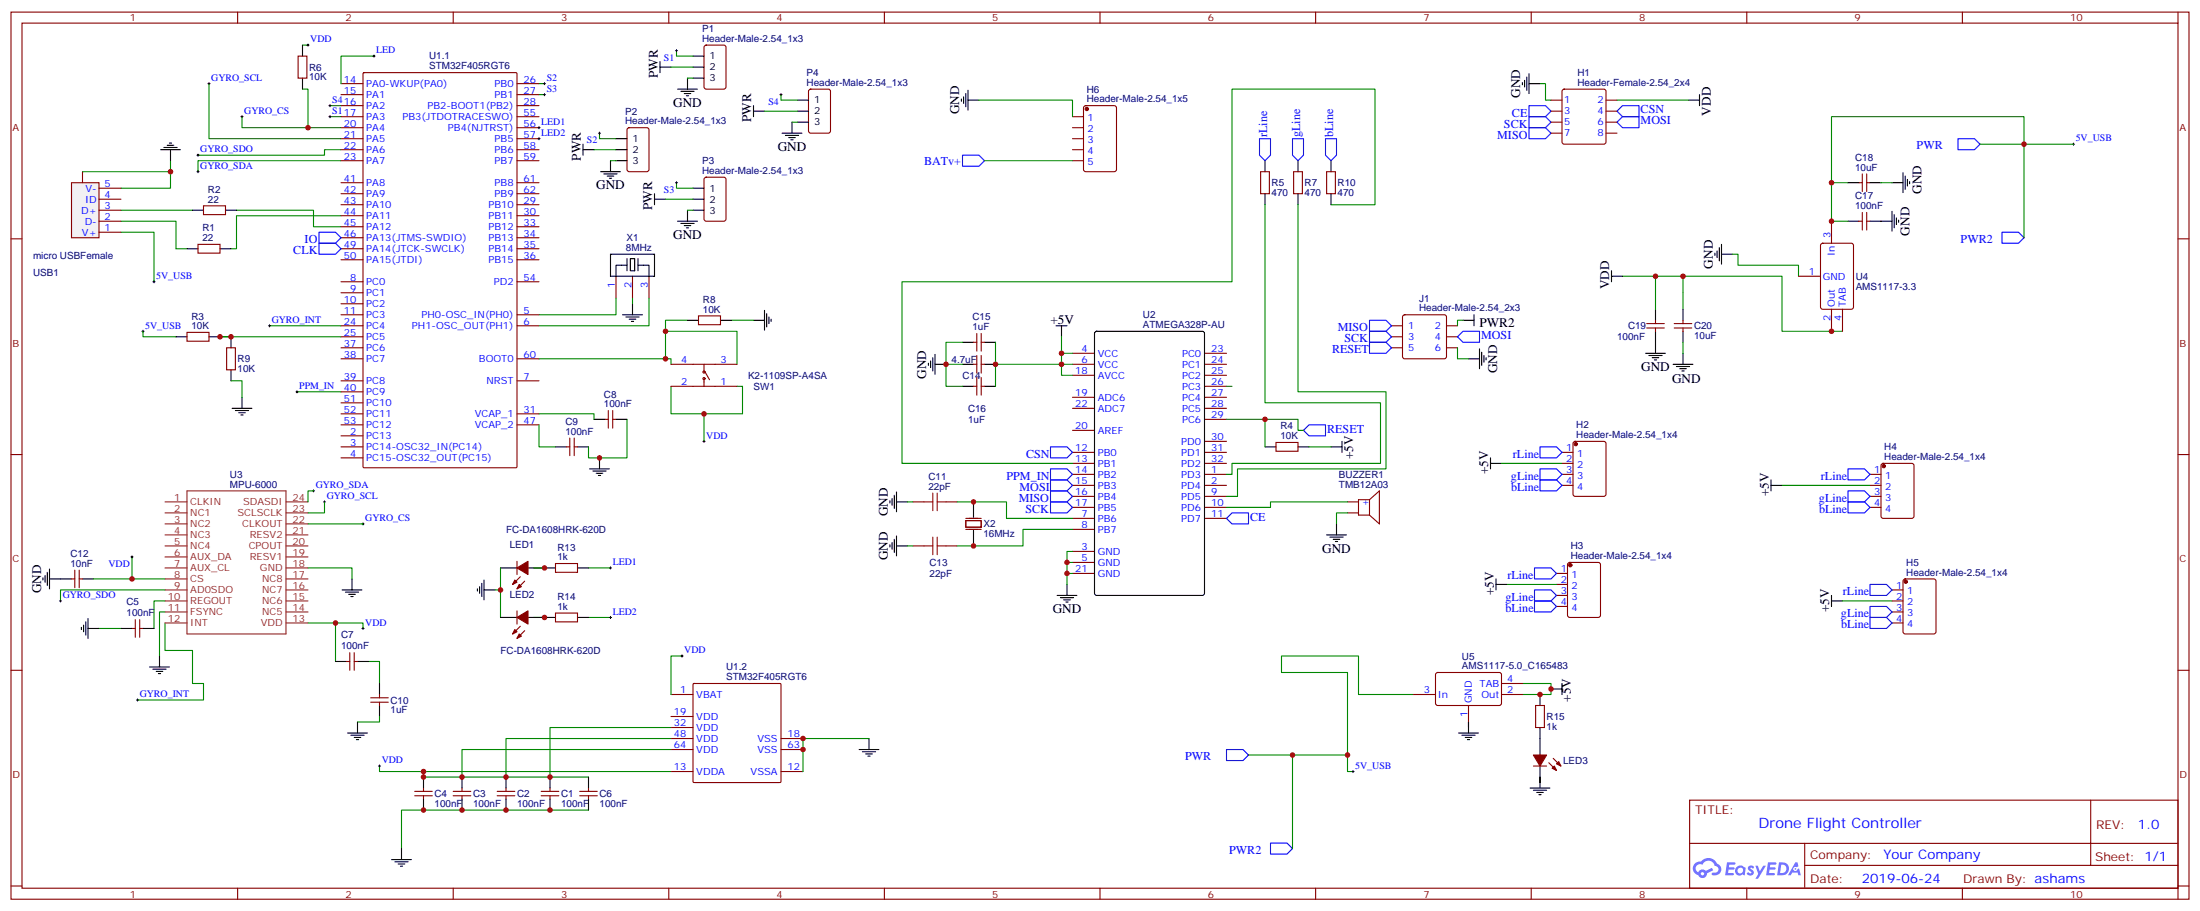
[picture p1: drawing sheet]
<svg xmlns="http://www.w3.org/2000/svg" width="706mm" height="292mm" viewBox="0 0 706 292" stroke-linecap="round" stroke-linejoin="round" font-family="sans-serif">
<g fill="none" stroke="#870000" stroke-width=".35">
<path d="M3.5 3.9h698.5v284.3h-698.5zM7.1 7.4h691.4v277.3h-691.4zM76.2 3.9v3.5M145.3 3.9v3.5M214.5 3.9v3.5M283.6 3.9v3.5M352.8 3.9v3.5M421.9 3.9v3.5M491.1 3.9v3.5M560.2 3.9v3.5M629.4 3.9v3.5M698.5 3.9v3.5"/>
<path d="M3.5 76.6h3.6M698.5 76.6h3.5M3.5 145.7h3.6M698.5 145.7h3.5M3.5 214.8h3.6M698.5 214.8h3.5M541.9 256.5h156.6v28.2h-156.6zM670.5 256.5v20.9M541.9 270.3h156.5M578.8 277.4h119.6M578.8 270.3v14.1M3.5 284h3.6"/>
<path d="M76.2 284.7v3.5M145.3 284.7v3.5M214.5 284.7v3.5M283.6 284.7v3.5M352.8 284.7v3.5M421.9 284.7v3.5M491.1 284.7v3.5M560.2 284.7v3.5M629.4 284.7v3.5M698.5 284.7v3.5M698.5 284h3.5"/>
</g>
<g fill="#5487ff">
<path d="M560.9 277.6a1.22 1.22 0 0 1 1.7 .3l-.4 .6a.47 .47 0 0 0-.4-.4 .47 .47 0 0 0-.5 .2l.2 .2a1.14 1.14 0 0 1 .8 1.8 1.14 1.14 0 0 1-1.9-.1l-.3-.1 .5-.6 .8 .4a.29 .29 0 0 0 .3-.2 .29 .29 0 0 0-.3-.3 1.04 1.04 0 0 1-.5-1.8z"/>
<path d="M553.9 276.4l2.6 .2-.1 .5h-1.8l-.1 .9h1.5l.3 .4-.4 .3h-1.6l-.1 1.1 1.7 .1 .2 .3-.2 .3-2.6 .1z"/>
<path d="M567 276.4l2.7 .2-.1 .5h-1.9l-.1 .9h1.5l.4 .4-.4 .3h-1.6l-.2 1.1 1.8 .1 .1 .3-.1 .3h-2.7z"/>
<path d="M575.8 276.4h.7l.3 1.3-.6 .3a.69 .69 0 0 0-1 .2 .69 .69 0 0 0 .4 1 .69 .69 0 0 0 .9-.6l.5-.3 .5 2.2h-.8l-.2-.8h-1.7l-.5 .8h-.9z"/>
<path d="M563 277.5h.8l.6 1.8 1.1-1.8h.8l-2.5 4.2h-.8l.9-1.6z"/>
<path d="M570.5 276.4l-.6 4.2h1.4a2.11 2.11 0 0 0 2.4-2.2 2.11 2.11 0 0 0-2.5-2zM571.3 277.1a1.43 1.43 0 0 1 1.6 1.6 1.43 1.43 0 0 1-2 1.1z"/>
<path d="M556.9 278a1.54 1.54 0 0 0-.1 2.2 1.54 1.54 0 0 0 2.1 .1l.6 .3 .3-2.3-.5-.3a1.49 1.49 0 0 0-2.4 0zM557.1 279a.95 .95 0 0 1 1.9 0 .95 .95 0 0 1-1.9 0z"/>
<path d="M543.6 276.8a2.18 2.18 0 0 0 1 3.7 1.44 1.44 0 0 0 1.7 .9 1.44 1.44 0 0 0 1.1-1.5l2-1-.4-.7-1.9 1a1.47 1.47 0 0 0-2.5 .4 1.39 1.39 0 0 1-.6-1.9 1.39 1.39 0 0 1 2-.5 2.12 2.12 0 0 1 2.1-1.3 2.12 2.12 0 0 1 1.9 1.7 1.14 1.14 0 0 1 1.1 1.4 1.14 1.14 0 0 1-1.6 .7 .43 .43 0 0 0-.6 .4 .43 .43 0 0 0 .5 .5 1.98 1.98 0 0 0 2.5-1.3 1.98 1.98 0 0 0-1.3-2.5 3.1 3.1 0 0 0-5.2-.7l-.9 .1zM545.5 280.1a.54 .54 0 0 1 1 0 .54 .54 0 0 1-1 0z"/>
<circle cx="575.8" cy="278.5" r=".26"/>
</g>
<g fill="none" stroke="#870000" stroke-width=".35">
<path d="M95.6 18h2.8v7h-2.8zM109.4 26.8h7M109.4 30.3h7M109.4 33.9h7M109.4 37.4h7M116.5 23.5l.3-.2h48.7l.3 .2v126.1l-.2 .3h-48.8l-.3-.2zM165.8 26.8h7.1M165.8 30.3h7.1M165.8 33.9h7.1M165.8 37.4h7.1M109.4 40.9h7M109.4 44.4h7"/>
<path d="M109.4 48h7M109.4 51.5h7M109.4 58.6h7M165.8 40.9h7.1M165.8 44.4h7.1M165.8 48h7.1M165.8 51.5h7.1M165.8 58.6h7.1M63.5 78.3h7.1v2.8h-7.1zM65.3 66h7v2.8h-7zM109.4 65.6h7M109.4 69.1h7"/>
<path d="M109.4 72.7h7M109.4 76.2h7M109.4 79.7h7M109.4 62.1h7M165.8 65.6h7.1M165.8 69.1h7.1M165.8 72.7h7.1M165.8 76.2h7.1M165.8 79.7h7.1M165.8 62.1h7.1M109.4 83.3h7M109.4 90.3h7"/>
<path d="M109.4 93.8h7M109.4 97.4h7M165.8 83.3h7.1M165.8 90.3h7.1M197.6 88.5v7.1M202.8 88.5v7.1M208.1 88.5v7.1M60 106.5h7v2.9h-7zM72.7 111.5h2.8v7h-2.8zM109.4 100.9h7M109.4 104.4h7M109.4 107.9h7"/>
<path d="M109.4 111.5h7M109.4 115h7M165.8 100.9h7.1M165.8 104.4h7.1M165.8 115h7.1M215.2 116.8h21.2M224 101.2h7.1v2.9h-7.1zM225.8 116.8v2.4M226.1 119.2l1.4 2.5M109.4 139.7h7M109.4 122.1h7M109.4 125.6h7"/>
<path d="M109.4 129.1h7M109.4 132.6h7M109.4 136.2h7M165.8 122.1h7.1M165.8 132.6h7.1M165.8 136.2h7.1M194 134.4h1.1M195.1 131.6v5.6M196.5 131.6v5.6M196.5 134.4h1.1M215.2 123.8h21.2M225.8 121.4v2.4"/>
<path d="M109.4 143.2h7M109.4 146.8h7M181.7 143.2h1M182.7 140.4v5.6M184.1 143.2h1.1M184.1 140.4v5.6M222.3 219.2l.3-.1h27.5l.3 .1 .1 31.3-.2 .3h-27.7l-.3-.2zM215.2 222.6h7M215.2 236.7h7M215.2 229.7h7M215.2 233.2h7M250.5 236.7h7"/>
<path d="M133 255.1h5.6M133 253.6h5.6M135.8 252.6v1M135.8 255.1v1M145.3 255.1h5.7M145.3 253.6h5.7M148.2 252.6v1M148.2 255.1v1M159.5 255.1h5.6M159.5 253.6h5.6M162.3 252.6v1M162.3 255.1v1"/>
<path d="M173.6 255.1h5.6M173.6 253.6h5.6M176.4 252.6v1M176.4 255.1v1M185.9 255.1h5.7M185.9 253.6h5.7M188.7 252.6v1M188.7 255.1v1M215.2 247.3h7M215.2 240.2h7M250.5 247.3h7M250.5 240.2h7"/>
<circle cx="225.8" cy="119.2" r=".35"/>
<circle cx="225.8" cy="121.4" r=".35"/>
</g>
<g fill="none" stroke="#000" stroke-width=".35">
<path d="M97 14.5v3.5M97 25v3.6M51.5 48h6.4M52.6 47.3h4.2M53.6 46.6h2.1M54.3 45.9h.7M54.7 48v3.5M60 79.7h3.5M61.7 67.4h3.6M70.6 79.7h3.5M72.3 67.4h3.5M195.8 81.5h14.1v7h-14.1z"/>
<path d="M201.1 85h-3.5v3.5M201.1 82.9v3.9M202.1 82.9h1.5v3.9h-1.5zM202.8 97.4v3.5M204.6 85h3.5v3.5M204.6 82.9v3.9M245.2 99.5v6.3M56.4 107.9h3.6M67 107.9h3.6M74.1 107.9v3.6M74.1 118.5v3.6M199.7 100.9h6.3"/>
<path d="M200.7 101.6h4.3M201.8 102.3h2.1M202.5 103h.7M220.5 102.7h3.5M231.1 102.7h3.5M241.7 102.7h3.5M245.9 100.5v4.3M246.6 101.6v2.1M247.3 102.3v.7M74.4 130.9h6.4M75.5 131.6h4.2M76.6 132.3h2.1"/>
<path d="M77.3 133h.7M77.6 127.4v3.5M190.5 134.4h3.5M197.6 134.4h3.5M178.2 143.2h3.5M185.2 143.2h3.5M189.1 150.3h6.3M190.1 151h4.3M191.2 151.7h2.1M191.9 152.4h.7M192.3 146.8v3.5M278.7 236.7v3.5"/>
<path d="M135.8 249.1v3.5M135.8 256.1v3.5M148.2 249.1v3.5M148.2 256.1v3.5M162.3 249.1v3.5M162.3 256.1v3.5M176.4 249.1v3.5M176.4 256.1v3.5M188.7 249.1v3.5M188.7 256.1v3.5M275.5 240.2h6.4M276.6 240.9h4.2"/>
<path d="M277.6 241.7h2.2M278.3 242.4h.7M125.6 275.5h6.3M126.6 276.2h4.3M127.7 276.9h2.1M128.4 277.6h.7M128.8 272v3.5"/>
</g>
<g fill="none" stroke="#008700" stroke-width=".35">
<path d="M97 14.5h1.8M119.9 18h-10.5v8.8M67 26.8v17.6h42.4M77.6 37.4v3.5h31.8M97 28.6h1.8v12.3M105.8 37.4h3.6M105.8 33.9h3.6M172.9 26.8h1.7M172.9 30.3h1.7M54.7 51.5v8.8h-15.9M109.4 51.5h-45.9v3.5M109.4 48h-5.3v1.7h-40.6"/>
<path d="M38.8 70.9h17.6v8.8h3.6M38.8 74.4h10.6v15.9M38.8 67.4h22.9M75.8 67.4h24.7v5.3h8.9M109.4 69.1h-33.6v10.6h-1.7M197.6 95.6v5.3h-24.7M202.8 95.6v1.8M208.1 95.6v8.8h-35.2M45.9 106.2v1.7h10.5M70.6 107.9h38.8M86.4 104.4h23M172.9 115h42.3v1.8"/>
<path d="M213.4 106.2h23v10.6M220.5 102.7h-7.1v12.3M234.6 102.7h7.1M74.1 122.1h3.5v5.3M95.2 125.6h14.2M172.9 132.6h17.6v1.8M172.9 136.2v7h5.3M201.1 134.4v12.4h-12.4v-3.6M215.2 123.8v8.8h22.9v-8.8h-1.7M225.8 132.6v8.9M218.7 210.3h-3.5v12.3M215.2 233.2h-38.8v15.9"/>
<path d="M215.2 236.7h-52.9v12.4M278.7 236.7h-21.2v10.6M121.7 245.5v1.8h14.1M188.7 259.6h-59.9v12.4M215.2 240.2h-67v8.9M215.2 247.3h-79.4v1.8h52.9"/>
</g>
<g fill="none" stroke="#000" stroke-width=".32">
<path d="M98.4 14.5h.7M98.8 14.1v.7M119.6 18h.7M119.9 17.6v.7M66.7 26.8h.7M67 26.5v.7M77.3 37.4h.7M77.6 37v.7M105.5 37.4h.7M105.5 33.9h.7M105.8 33.5v.7M105.8 37v.7"/>
<path d="M174.3 26.8h.7M174.3 30.3h.7M174.6 26.5v.7M174.6 30v.7M63.1 55h.8M63.1 49.7h.8M63.5 49.4v.7M63.5 54.7v.7M172.5 40.9h.7M172.5 44.4h.7M172.9 40.6v.7M172.9 44.1v.7"/>
<path d="M49 90.3h.7M49.4 90v.7M45.5 106.2h.7M45.9 105.8v.7M86.1 104.4h.7M86.4 104.1v.7M94.9 125.6h.7M95.2 125.2v.7M225.4 141.5h.7M225.8 141.1v.7M218.4 210.3h.7M218.7 209.9v.7"/>
<path d="M121.4 245.5h.7M121.7 245.2v.7"/>
</g>
<path d="M22.9 58.6h8.8v17.6h-8.8z" fill="#f0f0f0" stroke="#870000" stroke-width=".35"/>
<g fill="none" stroke="#870000" stroke-width=".35">
<path d="M226 14.7l.5-.2h5.6l.7 .4v13l-.4 .6-5.9 .1-.7-.5v-12.9zM259.5 28.8l.5-.2h5.6l.7 .4v13l-.4 .6-5.9 .1-.7-.5v-12.9zM344 37.4h3.5M347.7 34.1l.5-.2h9.2l.6 .4 .1 20-.5 .7h-9.4l-.7-.4v-20zM497.4 32.1h3.5M497.4 35.6h3.5M497.4 39.2h3.5M501.2 28.8l.4-.2h12.7l.5 .2 .3 .5v16.2l-.3 .5-.5 .2h-12.7l-.4-.2-.3-.5v-16.2zM515.1 32.1h3.5M515.1 35.6h3.5M515.1 39.2h3.5M26.5 55v3.6"/>
<path d="M201.3 41.1l.5-.2h5.6l.7 .5v12.9l-.4 .7h-5.9l-.7-.4v-13zM226 57l.5-.2h5.6l.7 .4v13l-.4 .7h-5.9l-.7-.5v-12.9zM344 40.9h3.5M344 44.4h3.5M344 48h3.5M344 51.5h3.5M404.3 55h2.8v7.1h-2.8zM414.9 55h2.8v7.1h-2.8zM425.4 55h2.9v7.1h-2.9zM497.4 42.7h3.5M515.1 42.7h3.5M596.2 58.6h1.1"/>
<path d="M597.3 55.7v5.7M598.7 55.7v5.7M598.7 58.6h1M31.7 74.4h7.1M31.7 70.9h7.1M31.7 67.4h7.1M31.7 63.9h7.1M31.7 60.3h7.1M584.1 78.2l.5-.2h9.1l.7 .4v20l-.4 .7h-9.4l-.7-.4-.1-20zM587.4 70.9v7.1M596.2 70.9h1.1M597.3 68.1v5.6"/>
<path d="M598.7 70.9h1M598.7 68.1v5.6M576.8 88.5h7M587.4 99.1v7.1M590.9 99.1v7.1M312.2 116.8h1.1M312.2 109.7h1.1M313.3 106.9v5.6M313.3 113.9v5.7M314.7 116.8h1M314.7 106.9v5.6M314.7 113.9v5.7"/>
<path d="M314.7 109.7h1M344 113.2h7M344 116.8h7M386.3 113.2h7M386.3 116.8h7M446.3 104.4h3.5M446.3 107.9h3.5M446.3 111.5h3.5M450 101.1l.5-.2h12.7l.5 .2 .2 .5v12.7l-.2 .5-.5 .2h-12.7l-.5-.2-.2-.5v-12.7zM463.9 104.4h3.5M463.9 107.9h3.5M463.9 111.5h3.5"/>
<path d="M528.1 103.7h5.7M528.1 105.1h5.7M530.9 102.7v1M530.9 105.1v1.1M536.9 103.7h5.7M536.9 105.1h5.7M539.8 102.7v1M539.8 105.1v1.1M312.2 123.8h1.1M313.3 121v5.6M314.7 123.8h1M314.7 121v5.6"/>
<path d="M344 120.3h7M344 127.4h7M344 130.9h7M344 137.9h7M386.3 120.3h7M386.3 127.4h7M386.3 130.9h7M386.3 123.8h7M386.3 134.4h7M344 145h7M344 148.5h7M344 152h7"/>
<path d="M344 155.6h7M344 159.1h7M386.3 145h7M386.3 148.5h7M386.3 152h7M386.3 155.6h7M386.3 159.1h7M386.3 141.5h7M409.2 141.8h7.1v2.8h-7.1zM500.9 145h3.6M500.9 148.5h3.6M500.9 152h3.6"/>
<path d="M500.9 155.6h3.6M504.7 141.7l.5-.2h9.1l.7 .4 .1 16.5-.5 .6-9.4 .1-.7-.5v-16.4zM599.7 152h3.5M599.7 155.6h3.5M599.7 159.1h3.5M603.5 148.7l.5-.2h9.1l.7 .5v16.5l-.4 .6-9.4 .1-.7-.5-.1-16.5zM165.8 179.9v4.2M292.8 160.9h3.5M292.8 175h3.5M303.4 160.9h3.5M303.4 175h3.5M309.7 166.9h5v2.1h-5z"/>
<path d="M309.7 166.2h5M309.7 169.7h5M344 162.6h7M344 166.2h7M344 169.7h7M344 176.7h7M386.3 162.6h7M386.3 166.2h7M432.2 160.9h3.5M432.2 164.4h3.5M439.2 160.2l3.2-2.9v10.6l-3.2-2.8M439.2 160.2v4.9"/>
<path d="M439.2 160.2h-3.5v4.9h3.5M599.7 162.6h3.5M22.9 185.6h1.1M24 182.7v5.7M25.4 182.7v5.7M25.4 185.6h1.1M43.4 198.6v5.7M44.8 198.6v5.7M165.8 195.8v4.2M166.9 184.9l-2.5 2.4M168.3 186.3l-2.5 2.4M178.2 180.6h7v2.8h-7z"/>
<path d="M178.2 196.5h7v2.8h-7zM344 180.3h7M344 183.8h7M499.2 183.8h3.5M499.2 187.3h3.5M499.2 190.9h3.5M499.2 194.4h3.5M502.9 180.5l.5-.2h9.2l.6 .4 .1 16.5-.5 .7h-9.4l-.6-.5-.1-16.4zM606.8 189.1h3.5M606.8 192.6h3.5M606.8 196.1h3.5M606.8 199.7h3.5"/>
<path d="M610.5 185.8l.5-.2h9.2l.6 .4 .1 16.5-.5 .6-9.4 .1-.6-.5-.1-16.4zM42.3 201.4h1.1M44.8 201.4h1.1M111.1 212h1.1M112.2 209.2v5.6M113.6 209.2v5.6M113.6 212h1.1M166.9 200.7l-2.5 2.5M168.3 202.1l-2.5 2.5M460.6 215.8l.5-.3 20 .1 .4 .7v9.4l-.7 .4h-20l-.4-.7v-9.1zM481.5 219.1h7.1M118.9 225.1h5.6"/>
<path d="M118.9 223.7h5.6M121.7 222.6v1.1M121.7 225.1v1M453.3 222.6h7.1M471 226.1v7.1M481.5 222.6h7.1M492.5 226.1h2.8v7.1h-2.8zM491.8 245.5h4.2M496.7 244.5l2.5 2.4M498.1 243.1l2.5 2.4"/>
</g>
<g fill="none" stroke="#008700" stroke-width=".35">
<path d="M217 16.2v1.8h5.2M215.2 21.5h7M220.5 25h1.7M245.2 35.6h10.6M250.5 30.3v1.8h5.3M254 39.2h1.8M314 32.1h30v5.3M493.9 26.8h1.8v5.3h1.7M518.6 32.1h22.9M26.5 55h28.2M190.5 48h7.1M192.3 42.7v1.7h5.3"/>
<path d="M195.8 51.5h1.8M217 58.6v1.7h5.2M315.7 51.5h28.3M587.4 58.6h5.3M603.2 58.6h3.6M635 46.2h30M213.4 63.9h8.8M220.5 67.4h1.7M405.7 65.6v63.5h37v19.4h-47.6v3.5h-1.8M416.3 65.6v60h28.2v24.7h-47.6v8.8h-3.6M426.9 65.6h14.1v-37h-45.9v61.7h-105.8v58.2h54.7M592.7 70.9h-5.3v-33.5h61.7v38.8"/>
<path d="M520.3 88.5h51.2v17.7h19.4M530.9 88.5v10.6M539.8 88.5v10.6M555.6 81.5h1.8v3.5h19.4v3.5M303.4 116.8v7h5.3M308.7 109.7h-5.3v7.1h5.3M319.3 109.7v7.1h21.1v3.5h3.6M319.3 116.8v7M340.4 107.9v5.3h3.6M340.4 113.2v3.6h3.6M467.4 111.5v3.5h3.6M469.2 102.7h-1.8v1.7"/>
<path d="M539.8 109.7v3.5M393.3 134.4h23v3.5h1.7M393.3 123.8h1.8M405.7 134.4v8.8M100.5 157.3h-1.7v3.6M419.8 143.2h7.1M481.5 148.5h19.4M571.5 155.6h28.2M42.3 178.5v7.1h10.6M98.8 167.9h17.6M104.1 160.9v3.5h-5.3M291 160.9h1.8"/>
<path d="M291 175h1.8M306.9 160.9h15.9v5.3h21.2M344 169.7h-15.9v5.3h-21.2M344 176.7h-1.8v3.6M432.2 160.9h-24.7v1.7h-14.2M432.2 164.4h-3.6v3.5M30 185.6h12.3M52.9 192.6h-3.5v8.8M52.9 196.1h-1.7v14.2M52.9 199.7v8.8h8.8v10.6h3.6v5.3h-21.2M52.9 189.1h-33.5v3.5M98.8 199.7h8.8v12.3"/>
<path d="M98.8 182h14.1v3.6M107.6 199.7h8.8v1.7M158.7 189.1h1.8M160.5 182v15.9M171.1 182h3.5M171.1 197.9h3.5M188.7 182h7.1M188.7 197.9h7.1M344 183.8h-1.8v3.5M344 180.3h-1.8v3.5M483.3 187.3h15.9M590.9 192.6h15.9"/>
<path d="M31.7 201.4h7.1M118.2 212h3.5v7.1M488.6 219.1h8.8v3.5h-8.8M121.7 229.7v1.7h-7M453.3 222.6h-17.6v-12.3h-24.7v5.2h21.2v31.8h1.7M400.4 242h31.8M414.5 242v30M493.9 249.1v1.7"/>
</g>
<g fill="none" stroke="#000" stroke-width=".32">
<path d="M216.6 16.2h.7M217 15.9v.7M250.1 30.3h.7M250.5 30v.7M191.9 42.7h.7M192.3 42.3v.7M216.6 58.6h.7M217 58.2v.7M664.6 46.2h.7M665 45.9v.7M100.2 157.3h.7M100.5 157v.7"/>
<path d="M42 178.5h.7M42.3 178.2v.7M103.7 160.9h.7M104.1 160.5v.7M116.1 167.9h.7M116.4 167.6v.7M19 192.6h.8M19.4 192.3v.7M195.4 182h.7M195.4 197.9h.7M195.8 181.7v.7M195.8 197.6v.7"/>
<path d="M116.1 201.4h.7M116.4 201.1v.7M43.7 224.4h.7M44.1 224v.7M433.6 247.3h.7M433.9 246.9v.8"/>
</g>
<g fill="none" stroke="#000" stroke-width=".35">
<path d="M211.7 19.8v3.5M222.2 18h3.6M211.7 21.5h3.5M217.3 28.6h6.4M218.4 29.3h4.2M219.4 30h2.1M220.1 30.7h.7M220.5 25v3.6M222.2 25h3.6M222.2 21.5h3.6M241.7 35.6h3.5M241.7 33.9v3.5"/>
<path d="M254 39.2v3.5M255.8 39.2h3.5M255.8 32.1h3.5M255.8 35.6h3.5M308.3 31.8v.7M309 31v2.2M309.7 30v4.2M310.4 32.1h3.6M310.4 28.9v6.4M488.2 26.5v.7M488.9 25.8v2.1M489.7 24.7v4.2"/>
<path d="M490.4 26.8h3.5M490.4 23.6v6.4M541.5 32.1h3.5M545 30.3v3.6M187 48h3.5M187 46.2v3.5M192.6 55h6.4M193.7 55.7h4.2M194.7 56.4h2.1M195.4 57.1h.7M195.8 51.5v3.5M197.6 51.5h3.5"/>
<path d="M197.6 44.4h3.5M197.6 48h3.5M250.8 42.7h6.4M251.9 43.4h4.2M252.9 44.1h2.2M253.6 44.8h.8M405.7 51.5v3.5M416.3 51.5v3.5M426.9 51.5v3.5M592.7 58.6h3.5M599.7 58.6h3.5M606.8 58.6h3.5"/>
<path d="M610.3 55.4v6.3M611 56.4v4.3M611.7 57.5v2.1M612.4 58.2v.7M209.9 63.9h3.5M209.9 62.1v3.5M217.3 70.9h6.4M218.4 71.6h4.2M219.4 72.3h2.1M220.1 73h.7M220.5 67.4v3.5M222.2 67.4h3.6"/>
<path d="M222.2 60.3h3.6M222.2 63.9h3.6M405.7 62.1v3.5M416.3 62.1v3.5M426.9 62.1v3.5M551.4 79.4v4.2M552.1 78.3v6.4M592.7 70.9h3.5M599.7 70.9h7.1M606.8 67.7v6.4M607.5 68.8v4.2M608.2 69.8v2.2"/>
<path d="M608.9 70.6v.7M516.8 88.5h3.5M516.8 86.8v3.5M530.9 99.1v3.6M539.8 99.1v3.6M550 81.1v.7M550.7 80.4v2.1M552.1 81.5h3.5M297.7 116.4v.7M298.4 115.7v2.1M299.2 114.7v4.2M299.9 116.8h3.5"/>
<path d="M299.9 113.6v6.3M308.7 116.8h3.5M308.7 109.7h3.5M315.7 116.8h3.6M315.7 109.7h3.6M338.7 104.4h3.5M340.4 104.4v3.5M351.2 106.4l.5-.2h33.9l.6 .4 .1 83.5-.5 .7-34.1 .1-.6-.5-.1-83.5zM469.2 102.7h3.5M471 115h3.5M472.7 100.9v3.5M474.5 111.8v6.4"/>
<path d="M475.2 112.9v4.2M475.9 113.9v2.2M476.6 114.7v.7M527.8 113.2h6.3M528.8 113.9h4.2M529.9 114.7h2.1M530.6 115.4h.7M530.9 106.2v7M536.6 116.8h6.3M537.6 117.5h4.3M538.7 118.2h2.1M539.4 118.9h.7"/>
<path d="M539.8 106.2v3.5M539.8 113.2v3.6M308.7 123.8h3.5M315.7 123.8h3.6M286.1 159.8v2.1M286.8 158.7v4.3M287.5 157.7v6.3M405.7 143.2h3.5M416.3 143.2h3.5M426.9 143.2h3.5M430.4 141.5v3.5M478 148.5h3.5"/>
<path d="M478 146.8v3.5M568 155.6h3.5M568 153.8v3.5M285.4 160.5v.7M285.4 174.6v.7M286.1 173.9v2.1M286.8 172.9v4.2M287.5 175h3.5M287.5 171.8v6.4M287.5 160.9h3.5M312.2 160.9v4.9M312.2 170v5"/>
<path d="M425.4 171.4h6.4M426.5 172.2h4.2M427.6 172.9h2.1M428.3 173.6h.7M428.6 167.9v3.5M13.8 185.2v.7M14.5 184.5v2.1M15.2 183.4v4.3M15.9 185.6h7M15.9 182.4v6.3M26.5 185.6h3.5M27.5 199.3v4.3"/>
<path d="M28.2 198.3v6.3M109.7 189.1h6.4M110.8 189.8h4.2M111.8 190.5h2.1M112.5 191.2h.7M112.9 185.6v3.5M153.1 188.7v.7M153.8 188v2.1M154.5 187v4.2M155.2 189.1h3.5M155.2 185.9v6.4M160.5 182h5.3"/>
<path d="M160.5 197.9h5.3M169.3 182h8.9M169.3 197.9h8.9M185.2 182h3.5M185.2 197.9h3.5M339 190.9h6.4M340.1 191.6h4.2M341.1 192.3h2.2M341.8 193h.7M342.2 187.3v3.6M479.8 187.3h3.5M479.8 185.6v3.5"/>
<path d="M587.4 192.6h3.5M587.4 190.9v3.5M26.1 201.1v.7M26.8 200.4v2.1M28.2 201.4h3.5M38.8 201.4h3.5M45.9 201.4h3.5M48 213.8h6.3M49 214.5h4.3M50.1 215.2h2.1M50.8 215.9h.7M51.2 210.3v3.5"/>
<path d="M107.6 212h3.5M114.7 212h3.5M121.7 219.1v3.5M500.9 219.1v3.5M111.5 235h6.3M112.5 235.7h4.3M113.6 236.4h2.1M114.3 237.1h.7M114.7 231.4v3.6M121.7 226.1v3.6M467.8 235h6.3M468.8 235.7h4.3"/>
<path d="M469.9 236.4h2.1M470.6 237.1h.7M471 231.4v3.6M493.9 222.6v3.5M493.9 233.2v8.8M497.4 220.8h3.5M490.7 252.6h6.4M491.8 253.3h4.2M492.8 254h2.1M493.5 254.7h.7M493.9 245.5v7.1"/>
</g>
<g fill="none" stroke="#8c2424" stroke-width=".35">
<path d="M60 157.3h31.7v45.9h-31.7zM52.9 160.9h7.1M52.9 164.4h7.1M52.9 167.9h7.1M52.9 171.4h7.1M52.9 175h7.1M52.9 178.5h7.1M91.7 160.9h7.1M91.7 164.4h7.1M91.7 167.9h7.1M91.7 171.4h7.1M91.7 175h7.1"/>
<path d="M91.7 178.5h7.1M52.9 182h7.1M52.9 185.6h7.1M52.9 189.1h7.1M52.9 192.6h7.1M52.9 196.1h7.1M52.9 199.7h7.1M91.7 182h7.1M91.7 185.6h7.1M91.7 189.1h7.1M91.7 192.6h7.1M91.7 196.1h7.1"/>
<path d="M91.7 199.7h7.1"/>
</g>
<path d="M299.2 158v5.7M300.6 158v5.7M296.3 160.9h2.9M296.3 175h2.9M299.2 172.2v5.6M300.6 172.2v5.6M300.6 160.9h2.8M300.6 175h2.8" fill="none" stroke="#a10000" stroke-width=".35"/>
<g fill="none" stroke="#00f" stroke-width=".35">
<path d="M490.4 33.9h5.3l1.7 1.7-1.7 1.8h-5.3zM490.4 37.4h5.3l1.7 1.8-1.7 1.7h-5.3zM518.6 35.6l1.7-1.7h5.3v3.5h-5.3zM518.6 39.2l1.7-1.8h5.3v3.5h-5.3zM308.7 49.7h5.3l1.7 1.8-1.7 1.8h-5.3zM403.9 44.4h3.6v5.3l-1.8 1.8-1.8-1.8zM414.5 44.4h3.5v5.3l-1.7 1.8-1.8-1.8zM425.1 44.4h3.5v5.3l-1.7 1.8-1.8-1.8zM490.4 40.9h5.3l1.7 1.8-1.7 1.7h-5.3zM627.9 44.4h5.3l1.8 1.8-1.8 1.8h-5.3zM102.3 78h5.3l1.8 1.7-1.8 1.8h-5.3zM102.3 74.4h5.3l1.8 1.8-1.8 1.8h-5.3z"/>
<path d="M642.1 74.4h5.2l1.8 1.8-1.8 1.8h-5.2zM439.2 102.7h5.3l1.8 1.7-1.8 1.8h-5.3zM439.2 106.2h5.3l1.8 1.7-1.8 1.8h-5.3zM439.2 109.7h5.3l1.8 1.8-1.8 1.7h-5.3zM467.4 107.9l1.8-1.7h5.3v3.5h-5.3zM418 137.9l1.8-1.7h5.3v3.5h-5.3zM336.9 143.2h5.3l1.8 1.8-1.8 1.8h-5.3zM336.9 153.8h5.3l1.8 1.8-1.8 1.7h-5.3zM336.9 157.3h5.3l1.8 1.8-1.8 1.8h-5.3zM336.9 150.3h5.3l1.8 1.7-1.8 1.8h-5.3zM493.9 143.2h5.3l1.7 1.8-1.7 1.8h-5.3zM493.9 150.3h5.3l1.7 1.7-1.7 1.8h-5.3z"/>
<path d="M493.9 153.8h5.3l1.7 1.8-1.7 1.7h-5.3zM592.7 150.3h5.3l1.7 1.7-1.7 1.8h-5.3zM592.7 157.3h5.3l1.7 1.8-1.7 1.8h-5.3zM336.9 160.9h5.3l1.8 1.7-1.8 1.8h-5.3zM393.3 166.2l1.8-1.8h5.3v3.5h-5.3zM592.7 160.9h5.3l1.7 1.7-1.7 1.8h-5.3zM492.1 182h5.3l1.8 1.8-1.8 1.8h-5.3zM492.1 189.1h5.3l1.8 1.8-1.8 1.7h-5.3zM492.1 192.6h5.3l1.8 1.8-1.8 1.7h-5.3zM599.7 187.3h5.3l1.8 1.8-1.8 1.8h-5.3zM599.7 194.4h5.3l1.8 1.7-1.8 1.8h-5.3zM599.7 197.9h5.3l1.8 1.8-1.8 1.7h-5.3z"/>
<path d="M393.3 240.2h5.3l1.8 1.8-1.8 1.8h-5.3zM407.5 270.2h5.2l1.8 1.8-1.8 1.8h-5.2z"/>
</g>
<g fill="#870000" stroke="#870000" stroke-width=".35">
<path d="M165.8 182l3.5-2.1v4.2z"/>
<path d="M165.1 185.9l.7 .7-1.4 .7z"/>
<path d="M166.5 187.3l.7 .7-1.4 .7z"/>
<path d="M165.8 197.9l3.5-2.1v4.2z"/>
<path d="M165.1 201.8l.7 .7-1.4 .7z"/>
<path d="M166.5 203.2l.7 .7-1.4 .7z"/>
<path d="M491.8 242h4.2l-2.1 3.5z"/>
<path d="M497.8 246.2l.7-.7 .7 1.4z"/>
<path d="M499.2 244.8l.7-.7 .7 1.4z"/>
<circle cx="505.4" cy="142.3" r=".53"/>
<circle cx="503.6" cy="181.2" r=".53"/>
<circle cx="604.1" cy="149.4" r=".53"/>
<circle cx="611.2" cy="186.4" r=".53"/>
<circle cx="348.5" cy="34.9" r=".53"/>
</g>
<g fill="#c00">
<circle cx="649.1" cy="46.2" r=".88"/>
<circle cx="493.9" cy="222.6" r=".88"/>
<circle cx="497.4" cy="220.8" r=".88"/>
<circle cx="432.2" cy="242" r=".88"/>
<circle cx="174.6" cy="182" r=".88"/>
<circle cx="303.4" cy="116.8" r=".88"/>
<circle cx="530.9" cy="88.5" r=".88"/>
<circle cx="342.2" cy="180.3" r=".88"/>
<circle cx="340.4" cy="116.8" r=".88"/>
<circle cx="340.4" cy="113.2" r=".88"/>
<circle cx="342.2" cy="183.8" r=".88"/>
<circle cx="539.8" cy="88.5" r=".88"/>
<circle cx="312.2" cy="160.9" r=".88"/>
<circle cx="312.2" cy="175" r=".88"/>
<circle cx="319.3" cy="116.8" r=".88"/>
<circle cx="405.7" cy="134.4" r=".88"/>
<circle cx="225.8" cy="132.6" r=".88"/>
<circle cx="42.3" cy="185.6" r=".88"/>
<circle cx="107.6" cy="199.7" r=".88"/>
<circle cx="54.7" cy="55" r=".88"/>
<circle cx="148.2" cy="259.6" r=".88"/>
<circle cx="176.4" cy="259.6" r=".88"/>
<circle cx="148.2" cy="249.1" r=".88"/>
<circle cx="162.3" cy="249.1" r=".88"/>
<circle cx="176.4" cy="249.1" r=".88"/>
<circle cx="70.6" cy="107.9" r=".88"/>
<circle cx="135.8" cy="247.3" r=".88"/>
<circle cx="257.5" cy="240.2" r=".88"/>
<circle cx="257.5" cy="236.7" r=".88"/>
<circle cx="74.1" cy="107.9" r=".88"/>
<circle cx="213.4" cy="115" r=".88"/>
<circle cx="98.8" cy="40.9" r=".88"/>
<circle cx="213.4" cy="106.2" r=".88"/>
<circle cx="192.3" cy="146.8" r=".88"/>
<circle cx="162.3" cy="259.6" r=".88"/>
<circle cx="135.8" cy="249.1" r=".88"/>
<circle cx="135.8" cy="259.6" r=".88"/>
<circle cx="160.5" cy="189.1" r=".88"/>
<circle cx="174.6" cy="197.9" r=".88"/>
<circle cx="414.5" cy="242" r=".88"/>
<circle cx="587.4" cy="106.2" r=".88"/>
<circle cx="587.4" cy="70.9" r=".88"/>
<circle cx="587.4" cy="58.6" r=".88"/>
</g>
<text font-size="4.6" fill="#00f" x="564" y="265.5">Drone Flight Controller</text>
<g font-size="4.2">
<text x="211" y="25" transform="rotate(-90 211 25)">PWR</text>
<text x="215.9" y="34.2">GND</text>
<text x="487.5" y="31.4" transform="rotate(-90 487.5 31.4)">GND</text>
<text x="240.9" y="39.2" transform="rotate(-90 240.9 39.2)">PWR</text>
<text x="307.6" y="36.7" transform="rotate(-90 307.6 36.7)">GND</text>
<text x="548.7" y="37" transform="rotate(-90 548.7 37)">VDD</text>
<text x="186.3" y="51.5" transform="rotate(-90 186.3 51.5)">PWR</text>
<text x="249.4" y="48.3">GND</text>
<text x="191.2" y="60.7">GND</text>
<text x="616.2" y="62.1" transform="rotate(-90 616.2 62.1)">GND</text>
<text x="209.2" y="67.4" transform="rotate(-90 209.2 67.4)">PWR</text>
<text x="215.9" y="76.6">GND</text>
<text x="612.4" y="75.5" transform="rotate(-90 612.4 75.5)">GND</text>
<text x="549.3" y="86.1" transform="rotate(-90 549.3 86.1)">GND</text>
<text x="516.1" y="92.8" transform="rotate(-90 516.1 92.8)">VDD</text>
<text x="336.9" y="103.7">+5V</text>
<text x="474.5" y="104.8">PWR2</text>
<text x="480.1" y="119.6" transform="rotate(-90 480.1 119.6)">GND</text>
<text x="526.3" y="118.9">GND</text>
<text x="297" y="121.4" transform="rotate(-90 297 121.4)">GND</text>
<text x="536.2" y="122.7">GND</text>
<text x="433.9" y="147.3" transform="rotate(-90 433.9 147.3)">+5V</text>
<text x="477.3" y="152" transform="rotate(-90 477.3 152)">+5V</text>
<text x="567.3" y="159.1" transform="rotate(-90 567.3 159.1)">+5V</text>
<text x="284.7" y="165.5" transform="rotate(-90 284.7 165.5)">GND</text>
<text x="284.7" y="179.6" transform="rotate(-90 284.7 179.6)">GND</text>
<text x="424" y="177.2">GND</text>
<text x="13.2" y="190.1" transform="rotate(-90 13.2 190.1)">GND</text>
<text x="479.1" y="190.9" transform="rotate(-90 479.1 190.9)">+5V</text>
<text x="337.6" y="196.5">GND</text>
<text x="586.7" y="196.1" transform="rotate(-90 586.7 196.1)">+5V</text>
<text x="503.8" y="224.9" transform="rotate(-90 503.8 224.9)">+5V</text>
</g>
<g font-size="4.2" fill="#00f">
<text x="685.7" y="265.7">1.0</text>
<text x="604" y="275.3">Your Company</text>
<text x="597.1" y="283.1">2019-06-24</text>
</g>
<g font-size="3.9" fill="#00f">
<text x="482.3" y="40.9">SCK</text>
<text x="484.9" y="37.4">CE</text>
<text x="526.2" y="36.3">CSN</text>
<text x="526.2" y="39.9">MOSI</text>
<text x="406.4" y="43.9" transform="rotate(-90 406.4 43.9)">rLine</text>
<text x="417" y="43.9" transform="rotate(-90 417 43.9)">gLine</text>
<text x="427.6" y="43.9" transform="rotate(-90 427.6 43.9)">bLine</text>
<text x="480.2" y="44.4">MISO</text>
<text x="614.7" y="47.9">PWR</text>
<text x="296.3" y="53">BATv+</text>
<text x="97.7" y="78">IO</text>
<text x="628.8" y="77.9">PWR2</text>
<text x="94.1" y="81.5">CLK</text>
<text x="429" y="106.2">MISO</text>
<text x="427.2" y="113.2">RESET</text>
<text x="431.2" y="109.7">SCK</text>
<text x="475" y="108.7">MOSI</text>
<text x="425.6" y="138.6">RESET</text>
<text x="329.1" y="146.8">CSN</text>
<text x="485.2" y="146.8">rLine</text>
<text x="322.8" y="153.9">PPM_IN</text>
<text x="484.6" y="153.7">gLine</text>
<text x="584" y="153.8">rLine</text>
<text x="326.7" y="160.9">MISO</text>
<text x="327" y="157.3">MOSI</text>
<text x="484.6" y="157.3">bLine</text>
<text x="583.4" y="160.8">gLine</text>
<text x="328.9" y="164.4">SCK</text>
<text x="400.9" y="166.9">CE</text>
<text x="583.4" y="164.4">bLine</text>
<text x="483.5" y="185.6">rLine</text>
<text x="591" y="190.9">rLine</text>
<text x="482.8" y="192.5">gLine</text>
<text x="482.8" y="196.1">bLine</text>
<text x="590.4" y="197.8">gLine</text>
<text x="590.4" y="201.4">bLine</text>
<text x="380.1" y="243.7">PWR</text>
<text x="394.2" y="273.6">PWR2</text>
</g>
<g font-size="3.9" fill="#800">
<text x="543.6" y="261.1">TITLE:</text>
<text x="672.3" y="265.7">REV:</text>
<text x="580.5" y="275.3">Company:</text>
<text x="671.9" y="275.9">Sheet: 1/1</text>
<text x="580.5" y="282.9">Date:</text>
<text x="629.6" y="283">Drawn By: ashams</text>
</g>
<g font-size="3.2" fill="#800">
<text x="41.6" y="6.9">1</text>
<text x="110.8" y="6.9">2</text>
<text x="179.9" y="6.9">3</text>
<text x="249.1" y="6.9">4</text>
<text x="318.2" y="6.9">5</text>
<text x="387.3" y="6.9">6</text>
<text x="456.5" y="6.9">7</text>
<text x="525.6" y="6.9">8</text>
<text x="594.8" y="6.9">9</text>
<text x="663.9" y="6.9">10</text>
<text x="4.1" y="42">A</text>
<text x="699" y="42">A</text>
<text x="4.1" y="111.1">B</text>
<text x="699" y="111.1">B</text>
<text x="4.1" y="180.3">C</text>
<text x="699" y="180.3">C</text>
<text x="4.1" y="249.4">D</text>
<text x="699" y="249.4">D</text>
<text x="41.6" y="287.7">1</text>
<text x="110.8" y="287.7">2</text>
<text x="179.9" y="287.7">3</text>
<text x="249.1" y="287.7">4</text>
<text x="318.2" y="287.7">5</text>
<text x="387.3" y="287.7">6</text>
<text x="456.5" y="287.7">7</text>
<text x="525.6" y="287.7">8</text>
<text x="594.8" y="287.7">9</text>
<text x="663.9" y="287.7">10</text>
</g>
<g font-size="3.2" fill="#000080">
<text x="225.2" y="10.3">P1</text>
<text x="225.2" y="13.4">Header-Male-2.54_1x3</text>
<text x="99.1" y="22.7">R6</text>
<text x="137.6" y="22.2">STM32F405RGT6</text>
<text x="137.6" y="19">U1.1</text>
<text x="99.1" y="25.8">10K</text>
<text x="258.7" y="27.5">Header-Male-2.54_1x3</text>
<text x="258.7" y="24.5">P4</text>
<text x="348.6" y="29.7">H6</text>
<text x="505.9" y="27.5">Header-Female-2.54_2x4</text>
<text x="505.9" y="24.3">H1</text>
<text x="348.6" y="32.8">Header-Male-2.54_1x5</text>
<text x="200.5" y="39.9">Header-Male-2.54_1x3</text>
<text x="200.5" y="36.8">P2</text>
<text x="225.2" y="52.7">P3</text>
<text x="594.9" y="51.5">C18</text>
<text x="225.2" y="55.7">Header-Male-2.54_1x3</text>
<text x="407.8" y="59.6">R5</text>
<text x="418.4" y="59.6">R7</text>
<text x="429" y="59.6">R10</text>
<text x="594.9" y="54.7">10uF</text>
<text x="66.7" y="64.9">22</text>
<text x="66.7" y="61.9">R2</text>
<text x="407.8" y="62.8">470</text>
<text x="418.4" y="62.8">470</text>
<text x="429" y="62.8">470</text>
<text x="594.9" y="63.9">C17</text>
<text x="594.9" y="67">100nF</text>
<text x="64.9" y="77.3">22</text>
<text x="64.9" y="74.2">R1</text>
<text x="200.9" y="77.3">X1</text>
<text x="10.6" y="83">micro USBFemale</text>
<text x="200.7" y="80.4">8MHz</text>
<text x="10.6" y="88.3">USB1</text>
<text x="595.1" y="89.7">U4</text>
<text x="595.1" y="92.9">AMS1117-3.3</text>
<text x="225.4" y="100.2">10K</text>
<text x="225.4" y="97.1">R8</text>
<text x="366.6" y="101.8">U2</text>
<text x="455.1" y="99.8">Header-Male-2.54_2x3</text>
<text x="455.1" y="96.7">J1</text>
<text x="61.4" y="105.5">10K</text>
<text x="61.4" y="102.4">R3</text>
<text x="311.9" y="105.8">1uF</text>
<text x="311.9" y="102.7">C15</text>
<text x="366.5" y="105.1">ATMEGA328P-AU</text>
<text x="522.1" y="105.6">C19</text>
<text x="543.3" y="105.6">C20</text>
<text x="518.6" y="109.1">100nF</text>
<text x="543.3" y="108.8">10uF</text>
<text x="76.2" y="119.2">10K</text>
<text x="76.2" y="116.2">R9</text>
<text x="305.2" y="116.4">4.7uF</text>
<text x="239.9" y="121.5">K2-1109SP-A4SA</text>
<text x="241.7" y="125">SW1</text>
<text x="308.7" y="121.4">C14</text>
<text x="193.7" y="130.5">100nF</text>
<text x="193.7" y="127.5">C8</text>
<text x="310.4" y="131.9">C16</text>
<text x="181.3" y="136.3">C9</text>
<text x="310.4" y="135.5">1uF</text>
<text x="410.6" y="137.6">R4</text>
<text x="505.5" y="137.2">H2</text>
<text x="181.3" y="139.3">100nF</text>
<text x="410.6" y="140.8">10K</text>
<text x="505.5" y="140.4">Header-Male-2.54_1x4</text>
<text x="604.3" y="147.5">Header-Male-2.54_1x4</text>
<text x="604.3" y="144.3">H4</text>
<text x="73.7" y="153.1">U3</text>
<text x="297.8" y="153.8">C11</text>
<text x="429.4" y="153.2">BUZZER1</text>
<text x="73.7" y="156.3">MPU-6000</text>
<text x="297.8" y="157">22pF</text>
<text x="429.4" y="156.3">TMB12A03</text>
<text x="162.3" y="170.9">FC-DA1608HRK-620D</text>
<text x="315.4" y="172.2">16MHz</text>
<text x="315.4" y="169">X2</text>
<text x="22.6" y="178.6">C12</text>
<text x="163.5" y="175.8">LED1</text>
<text x="178.8" y="179.6">1k</text>
<text x="178.8" y="176.5">R13</text>
<text x="503.8" y="179.2">Header-Male-2.54_1x4</text>
<text x="503.8" y="176">H3</text>
<text x="22.6" y="181.7">10nF</text>
<text x="298.1" y="184.9">22pF</text>
<text x="298.1" y="181.3">C13</text>
<text x="611.4" y="184.5">Header-Male-2.54_1x4</text>
<text x="611.4" y="181.3">H5</text>
<text x="163.5" y="191.7">LED2</text>
<text x="40.6" y="197.3">100nF</text>
<text x="40.6" y="193.8">C5</text>
<text x="178.8" y="195.4">1k</text>
<text x="178.8" y="192.4">R14</text>
<text x="109.4" y="207.9">100nF</text>
<text x="109.4" y="204.4">C7</text>
<text x="160.5" y="209.7">FC-DA1608HRK-620D</text>
<text x="232.9" y="214.8">U1.2</text>
<text x="468.9" y="214.5">AMS1117-5.0_C165483</text>
<text x="468.9" y="211.4">U5</text>
<text x="232.9" y="218">STM32F405RGT6</text>
<text x="125.2" y="225.5">C10</text>
<text x="125.2" y="228.6">1uF</text>
<text x="496" y="230.8">R15</text>
<text x="496" y="234">1k</text>
<text x="501.3" y="244.9">LED3</text>
<text x="139.4" y="255.4">C4</text>
<text x="151.7" y="255.4">C3</text>
<text x="165.8" y="255.4">C2</text>
<text x="179.9" y="255.4">C1</text>
<text x="192.3" y="255.4">C6</text>
<text x="139.3" y="258.6">100nF</text>
<text x="151.7" y="258.6">100nF</text>
<text x="165.8" y="258.6">100nF</text>
<text x="179.9" y="258.6">100nF</text>
<text x="192.3" y="258.6">100nF</text>
</g>
<g font-size="3.2" fill="#00f">
<text x="99.5" y="13.6">VDD</text>
<text x="120.6" y="17.1">LED</text>
<text x="212.9" y="19.5">S1</text>
<text x="67.7" y="25.9">GYRO_SCL</text>
<text x="110.3" y="26.5">14</text>
<text x="110.3" y="30">15</text>
<text x="117.5" y="27.9">PA0-WKUP(PA0)</text>
<text x="158.6" y="27.9">PB0</text>
<text x="167.9" y="26.5">26</text>
<text x="167.9" y="30">27</text>
<text x="175.3" y="25.9">S2</text>
<text x="175.3" y="29.5">S3</text>
<text x="106.5" y="33">S416</text>
<text x="117.5" y="31.4">PA1</text>
<text x="117.5" y="34.9">PA2</text>
<text x="137.1" y="34.9">PB2-BOOT1(PB2)</text>
<text x="158.6" y="31.4">PB1</text>
<text x="167.9" y="33.5">28</text>
<text x="246.4" y="33.6">S4</text>
<text x="501.6" y="33.2">1</text>
<text x="512.3" y="33.2">2</text>
<text x="78.3" y="36.5">GYRO_CS</text>
<text x="106.5" y="36.5">S117</text>
<text x="110.3" y="40.6">20</text>
<text x="117.5" y="38.5">PA3</text>
<text x="117.5" y="42">PA4</text>
<text x="129.1" y="38.5">PB3(JTDOTRACESWO)</text>
<text x="143.7" y="42">PB4(NJTRST)</text>
<text x="167.9" y="37">55</text>
<text x="167.9" y="40.6">56 LED1</text>
<text x="348.8" y="38.8">1</text>
<text x="501.6" y="36.7">3</text>
<text x="501.6" y="40.2">5</text>
<text x="512.3" y="36.7">4</text>
<text x="512.3" y="40.2">6</text>
<text x="110.3" y="44.1">21</text>
<text x="110.3" y="47.6">22</text>
<text x="117.5" y="45.5">PA5</text>
<text x="158.6" y="45.5">PB5</text>
<text x="167.9" y="44.1">57 LED2</text>
<text x="167.9" y="47.6">58</text>
<text x="188.2" y="45.9">S2</text>
<text x="348.8" y="42.3">2</text>
<text x="348.8" y="45.9">3</text>
<text x="501.6" y="43.7">7</text>
<text x="512.3" y="43.7">8</text>
<text x="665.7" y="45.3">5V_USB</text>
<text x="64.2" y="48.9">GYRO_SDO</text>
<text x="110.3" y="51.2">23</text>
<text x="117.5" y="49">PA6</text>
<text x="117.5" y="52.6">PA7</text>
<text x="158.6" y="49">PB6</text>
<text x="158.6" y="52.6">PB7</text>
<text x="167.9" y="51.2">59</text>
<text x="348.8" y="49.4">4</text>
<text x="348.8" y="52.9">5</text>
<text x="33.5" y="60">5</text>
<text x="64.2" y="54.2">GYRO_SDA</text>
<text x="110.3" y="58.2">41</text>
<text x="117.5" y="59.6">PA8</text>
<text x="158.6" y="59.6">PB8</text>
<text x="167.9" y="58.2">61</text>
<text x="27.3" y="64.9">ID</text>
<text x="27.4" y="61.4">V-</text>
<text x="33.5" y="63.5">4</text>
<text x="110.3" y="61.7">42</text>
<text x="110.3" y="65.3">43</text>
<text x="117.5" y="63.1">PA9</text>
<text x="158.6" y="63.1">PB9</text>
<text x="167.9" y="65.3">29</text>
<text x="167.9" y="61.7">62</text>
<text x="212.9" y="61.8">S3</text>
<text x="26" y="68.4">D+</text>
<text x="27.2" y="72">D-</text>
<text x="33.5" y="70.6">2</text>
<text x="33.5" y="67">3</text>
<text x="110.3" y="68.8">44</text>
<text x="117.5" y="66.7">PA10</text>
<text x="117.5" y="70.2">PA11</text>
<text x="156.6" y="66.7">PB10</text>
<text x="156.6" y="70.2">PB11</text>
<text x="167.9" y="68.8">30</text>
<text x="26.3" y="75.5">V+</text>
<text x="33.5" y="74.1">1</text>
<text x="110.3" y="72.3">45</text>
<text x="110.3" y="75.8">46</text>
<text x="117.5" y="73.7">PA12</text>
<text x="117.5" y="77.3">PA13(JTMS-SWDIO)</text>
<text x="156.6" y="73.7">PB12</text>
<text x="156.6" y="77.3">PB13</text>
<text x="167.9" y="72.3">33</text>
<text x="167.9" y="75.8">34</text>
<text x="587" y="76.2" transform="rotate(-90 587 76.2)">3</text>
<text x="110.3" y="79.4">49</text>
<text x="110.3" y="82.9">50</text>
<text x="117.5" y="80.8">PA14(JTCK-SWCLK)</text>
<text x="156.6" y="80.8">PB14</text>
<text x="167.9" y="79.4">35</text>
<text x="167.9" y="82.9">36</text>
<text x="588.4" y="82" transform="rotate(-90 588.4 82)">In</text>
<text x="50.1" y="89.4">5V_USB</text>
<text x="112.3" y="90">8</text>
<text x="117.5" y="84.3">PA15(JTDI)</text>
<text x="156.6" y="84.3">PB15</text>
<text x="167.9" y="90">54</text>
<text x="580.1" y="88.2">1</text>
<text x="584.6" y="89.6">GND</text>
<text x="112.3" y="93.5">9</text>
<text x="117.5" y="91.4">PC0</text>
<text x="117.5" y="94.9">PC1</text>
<text x="158.4" y="91.4">PD2</text>
<text x="197.2" y="92.3" transform="rotate(-90 197.2 92.3)">1</text>
<text x="202.5" y="92.3" transform="rotate(-90 202.5 92.3)">2</text>
<text x="207.8" y="92.3" transform="rotate(-90 207.8 92.3)">3</text>
<text x="110.3" y="97">10</text>
<text x="110.3" y="100.5">11</text>
<text x="117.5" y="98.4">PC2</text>
<text x="117.5" y="102">PC3</text>
<text x="135.2" y="102">PH0-OSC_IN(PH0)</text>
<text x="167.9" y="100.5">5</text>
<text x="588.4" y="98.4" transform="rotate(-90 588.4 98.4)">Out</text>
<text x="592" y="98.4" transform="rotate(-90 592 98.4)">TAB</text>
<text x="46.6" y="105.3">5V_USB</text>
<text x="87.1" y="103.5">GYRO_INT</text>
<text x="110.3" y="104.1">24</text>
<text x="110.3" y="107.6">25</text>
<text x="117.5" y="105.5">PC4</text>
<text x="132.1" y="105.5">PH1-OSC_OUT(PH1)</text>
<text x="167.9" y="104.1">6</text>
<text x="451.6" y="105.5">1</text>
<text x="460.1" y="105.5">2</text>
<text x="587" y="102.9" transform="rotate(-90 587 102.9)">2</text>
<text x="590.5" y="102.9" transform="rotate(-90 590.5 102.9)">4</text>
<text x="110.3" y="111.1">37</text>
<text x="117.5" y="109">PC5</text>
<text x="117.5" y="112.5">PC6</text>
<text x="346.9" y="112.9">4</text>
<text x="388.4" y="112.9">23</text>
<text x="451.6" y="109">3</text>
<text x="451.6" y="112.5">5</text>
<text x="460.1" y="109">4</text>
<text x="460.1" y="112.5">6</text>
<text x="110.3" y="114.7">38</text>
<text x="117.5" y="116.1">PC7</text>
<text x="153.6" y="116.1">BOOT0</text>
<text x="167.9" y="114.7">60</text>
<text x="218.5" y="116.4">4</text>
<text x="231.1" y="116.4">3</text>
<text x="344.9" y="119.9">18</text>
<text x="346.9" y="116.4">6</text>
<text x="352.1" y="114.3">VCC</text>
<text x="352.1" y="117.8">VCC</text>
<text x="379.1" y="114.3">PC0</text>
<text x="379.1" y="117.8">PC1</text>
<text x="388.4" y="116.4">24</text>
<text x="388.4" y="119.9">25</text>
<text x="96" y="124.7">PPM_IN</text>
<text x="110.3" y="121.7">39</text>
<text x="110.3" y="125.2">40</text>
<text x="117.5" y="123.1">PC8</text>
<text x="156" y="123.1">NRST</text>
<text x="167.9" y="121.7">7</text>
<text x="218.5" y="123.5">2</text>
<text x="231.1" y="123.5">1</text>
<text x="352.1" y="121.4">AVCC</text>
<text x="379.1" y="121.4">PC2</text>
<text x="379.1" y="124.9">PC3</text>
<text x="388.4" y="123.5">26</text>
<text x="110.3" y="128.8">51</text>
<text x="117.5" y="126.6">PC9</text>
<text x="117.5" y="130.2">PC10</text>
<text x="344.9" y="127">19</text>
<text x="344.9" y="130.5">22</text>
<text x="352.1" y="128.4">ADC6</text>
<text x="352.1" y="131.9">ADC7</text>
<text x="379.1" y="128.4">PC4</text>
<text x="379.1" y="131.9">PC5</text>
<text x="388.4" y="127">27</text>
<text x="388.4" y="130.5">28</text>
<text x="110.3" y="132.3">52</text>
<text x="110.3" y="135.8">53</text>
<text x="117.5" y="133.7">PC11</text>
<text x="117.5" y="137.2">PC12</text>
<text x="152.2" y="133.7">VCAP_1</text>
<text x="152.2" y="137.2">VCAP_2</text>
<text x="167.9" y="132.3">31</text>
<text x="167.9" y="135.8">47</text>
<text x="344.9" y="137.6">20</text>
<text x="379.1" y="135.5">PC6</text>
<text x="388.4" y="134.1">29</text>
<text x="112.3" y="139.3">2</text>
<text x="112.3" y="142.9">3</text>
<text x="117.5" y="140.8">PC13</text>
<text x="226.5" y="140.6">VDD</text>
<text x="352.1" y="139">AREF</text>
<text x="378.9" y="142.5">PD0</text>
<text x="388.4" y="141.1">30</text>
<text x="112.3" y="146.4">4</text>
<text x="117.5" y="144.3">PC14-OSC32_IN(PC14)</text>
<text x="117.5" y="147.8">PC15-OSC32_OUT(PC15)</text>
<text x="344.9" y="144.6">12</text>
<text x="344.9" y="148.2">13</text>
<text x="352.1" y="146">PB0</text>
<text x="352.1" y="149.6">PB1</text>
<text x="378.9" y="146">PD1</text>
<text x="378.9" y="149.6">PD2</text>
<text x="388.4" y="144.6">31</text>
<text x="388.4" y="148.2">32</text>
<text x="502.3" y="144.6">1</text>
<text x="502.3" y="148.2">2</text>
<text x="505.8" y="146.4">1</text>
<text x="505.8" y="149.9">2</text>
<text x="344.9" y="151.7">14</text>
<text x="344.9" y="155.2">15</text>
<text x="352.1" y="153.1">PB2</text>
<text x="378.9" y="153.1">PD3</text>
<text x="388.4" y="151.7">1</text>
<text x="388.4" y="155.2">2</text>
<text x="502.3" y="151.7">3</text>
<text x="502.3" y="155.2">4</text>
<text x="505.8" y="153.5">3</text>
<text x="601.1" y="151.7">1</text>
<text x="601.1" y="155.2">2</text>
<text x="604.6" y="153.5">1</text>
<text x="101.2" y="156.5">GYRO_SDA</text>
<text x="104.8" y="160">GYRO_SCL</text>
<text x="344.9" y="158.7">16</text>
<text x="352.1" y="156.6">PB3</text>
<text x="352.1" y="160.2">PB4</text>
<text x="378.9" y="156.6">PD4</text>
<text x="378.9" y="160.2">PD5</text>
<text x="388.4" y="158.7">9</text>
<text x="436.7" y="161.9">+</text>
<text x="505.8" y="157">4</text>
<text x="601.1" y="158.7">3</text>
<text x="604.6" y="157">2</text>
<text x="604.6" y="160.5">3</text>
<text x="117.1" y="167">GYRO_CS</text>
<text x="344.9" y="162.3">17</text>
<text x="346.9" y="165.8">7</text>
<text x="352.1" y="163.7">PB5</text>
<text x="352.1" y="167.2">PB6</text>
<text x="378.9" y="163.7">PD6</text>
<text x="378.9" y="167.2">PD7</text>
<text x="388.4" y="162.3">10</text>
<text x="388.4" y="165.8">11</text>
<text x="601.1" y="162.3">4</text>
<text x="604.6" y="164">4</text>
<text x="346.9" y="169.3">8</text>
<text x="352.1" y="170.7">PB7</text>
<text x="346.9" y="176.4">3</text>
<text x="346.9" y="179.9">5</text>
<text x="352.1" y="177.8">GND</text>
<text x="34.8" y="181.7">VDD</text>
<text x="196.5" y="181.2">LED1</text>
<text x="344.9" y="183.4">21</text>
<text x="352.1" y="181.3">GND</text>
<text x="352.1" y="184.9">GND</text>
<text x="500.5" y="183.4">1</text>
<text x="504" y="185.2">1</text>
<text x="20.1" y="191.7">GYRO_SDO</text>
<text x="500.5" y="187">2</text>
<text x="500.5" y="190.5">3</text>
<text x="504" y="188.7">2</text>
<text x="608.1" y="188.7">1</text>
<text x="611.6" y="190.5">1</text>
<text x="196.5" y="197">LED2</text>
<text x="500.5" y="194">4</text>
<text x="504" y="192.3">3</text>
<text x="504" y="195.8">4</text>
<text x="608.1" y="192.3">2</text>
<text x="608.1" y="195.8">3</text>
<text x="611.6" y="194">2</text>
<text x="611.6" y="197.6">3</text>
<text x="117.1" y="200.6">VDD</text>
<text x="608.1" y="199.3">4</text>
<text x="611.6" y="201.1">4</text>
<text x="219.4" y="209.4">VDD</text>
<text x="474.5" y="220.1">TAB</text>
<text x="483.3" y="218.7">4</text>
<text x="44.8" y="223.5">GYRO_INT</text>
<text x="218.1" y="222.3">1</text>
<text x="223.3" y="223.7">VBAT</text>
<text x="456.6" y="222.3">3</text>
<text x="461.1" y="223.7">In</text>
<text x="472" y="225.4" transform="rotate(-90 472 225.4)">GND</text>
<text x="475.1" y="223.7">Out</text>
<text x="483.3" y="222.3">2</text>
<text x="216.1" y="229.3">19</text>
<text x="216.1" y="232.8">32</text>
<text x="223.3" y="230.7">VDD</text>
<text x="470.6" y="229.9" transform="rotate(-90 470.6 229.9)">1</text>
<text x="216.1" y="236.4">48</text>
<text x="216.1" y="239.9">64</text>
<text x="223.3" y="234.2">VDD</text>
<text x="223.3" y="237.8">VDD</text>
<text x="242.9" y="237.8">VSS</text>
<text x="252.6" y="236.4">18</text>
<text x="252.6" y="239.9">63</text>
<text x="122.4" y="244.7">VDD</text>
<text x="223.3" y="241.3">VDD</text>
<text x="242.9" y="241.3">VSS</text>
<text x="216.1" y="246.9">13</text>
<text x="223.3" y="248.4">VDDA</text>
<text x="240.7" y="248.4">VSSA</text>
<text x="252.6" y="246.9">12</text>
<text x="434.6" y="246.4">5V_USB</text>
</g>
<g font-size="3.2">
<text x="227.5" y="19">1</text>
<text x="227.5" y="22.6">2</text>
<text x="227.5" y="26.1">3</text>
<text x="261.1" y="33.2">1</text>
<text x="261.1" y="40.2">3</text>
<text x="261.1" y="36.7">2</text>
<text x="202.8" y="45.5">1</text>
<text x="202.8" y="52.6">3</text>
<text x="202.8" y="49">2</text>
<text x="227.5" y="61.4">1</text>
<text x="227.5" y="64.9">2</text>
<text x="227.5" y="68.4">3</text>
</g>
<g font-size="3.2" fill="#8d2323">
<text x="55.8" y="160.5">1</text>
<text x="61" y="161.9">CLKIN</text>
<text x="77.9" y="161.9">SDASDI</text>
<text x="93.8" y="160.5">24</text>
<text x="55.8" y="164">2</text>
<text x="55.8" y="167.6">3</text>
<text x="61" y="165.5">NC1</text>
<text x="76.2" y="165.5">SCLSCLK</text>
<text x="93.8" y="167.6">22</text>
<text x="93.8" y="164">23</text>
<text x="55.8" y="171.1">4</text>
<text x="61" y="169">NC2</text>
<text x="61" y="172.5">NC3</text>
<text x="77.7" y="169">CLKOUT</text>
<text x="80.1" y="172.5">RESV2</text>
<text x="93.8" y="171.1">21</text>
<text x="55.8" y="174.6">5</text>
<text x="55.8" y="178.2">6</text>
<text x="61" y="176">NC4</text>
<text x="61" y="179.6">AUX_DA</text>
<text x="79.8" y="176">CPOUT</text>
<text x="80.1" y="179.6">RESV1</text>
<text x="93.8" y="178.2">19</text>
<text x="93.8" y="174.6">20</text>
<text x="55.8" y="181.7">7</text>
<text x="55.8" y="185.2">8</text>
<text x="61" y="183.1">AUX_CL</text>
<text x="83.4" y="183.1">GND</text>
<text x="93.8" y="185.2">17</text>
<text x="93.8" y="181.7">18</text>
<text x="55.8" y="188.7">9</text>
<text x="61" y="186.6">CS</text>
<text x="61" y="190.1">AD0SDO</text>
<text x="84.1" y="190.1">NC7</text>
<text x="84.1" y="186.6">NC8</text>
<text x="93.8" y="188.7">16</text>
<text x="53.8" y="192.3">10</text>
<text x="53.8" y="195.8">11</text>
<text x="61" y="193.7">REGOUT</text>
<text x="61" y="197.2">FSYNC</text>
<text x="84.1" y="197.2">NC5</text>
<text x="84.1" y="193.7">NC6</text>
<text x="93.8" y="195.8">14</text>
<text x="93.8" y="192.3">15</text>
<text x="53.8" y="199.3">12</text>
<text x="61" y="200.7">INT</text>
<text x="83.6" y="200.7">VDD</text>
<text x="93.8" y="199.3">13</text>
</g>
</svg>
